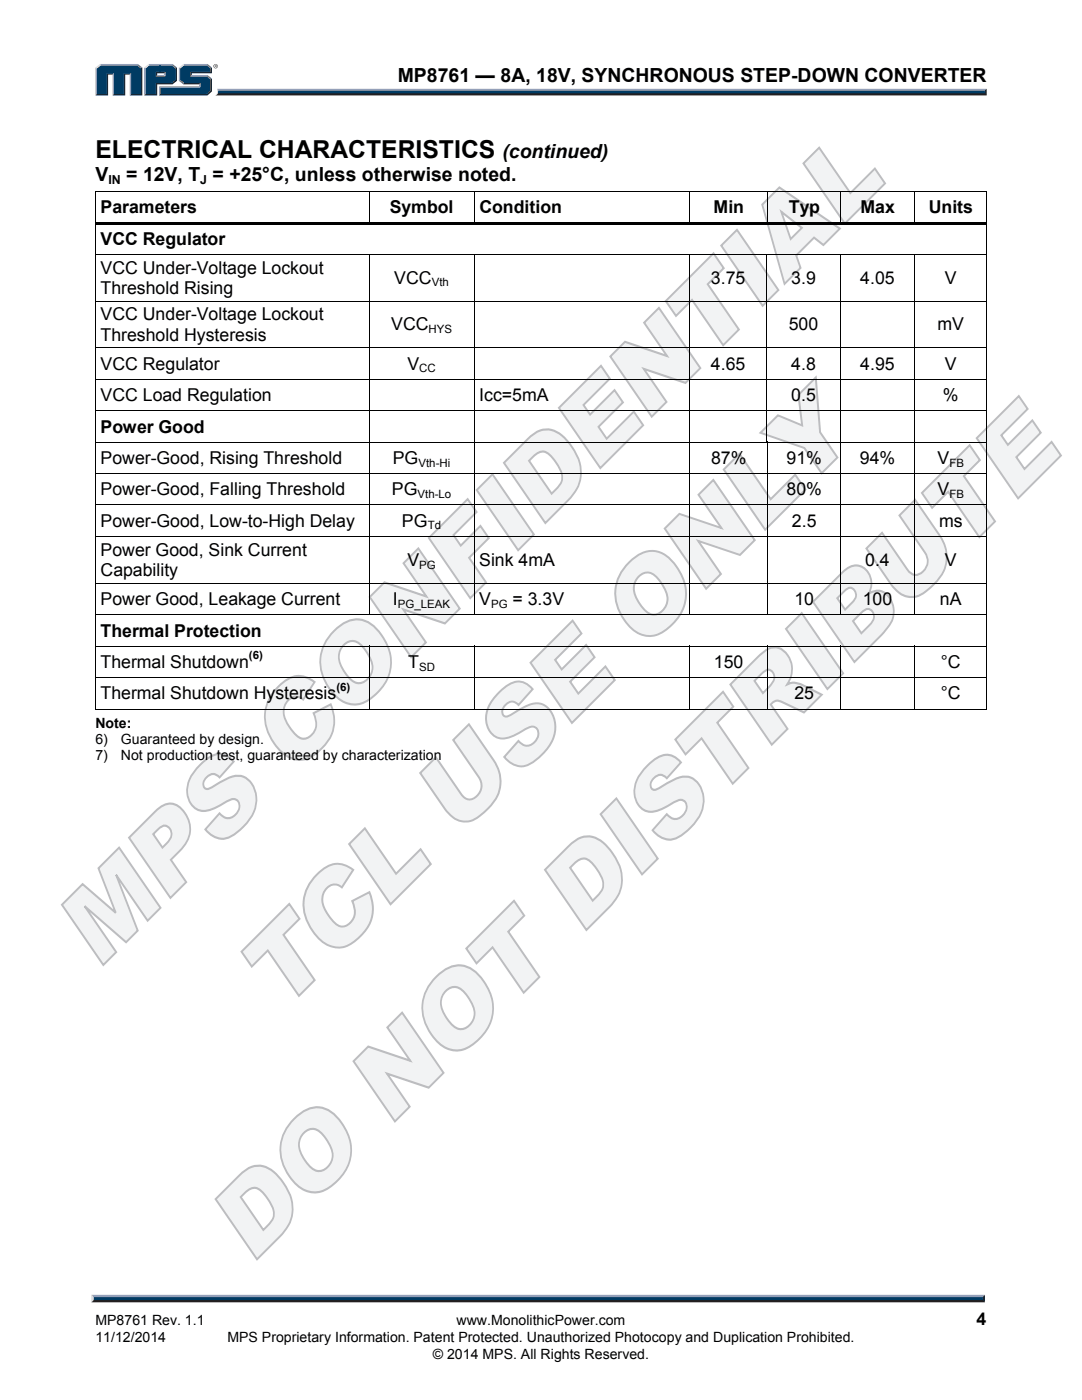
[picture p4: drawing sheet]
<svg xmlns="http://www.w3.org/2000/svg" width="216mm" height="279mm" viewBox="0 0 216 279" stroke-linecap="round" stroke-linejoin="round" font-family="sans-serif">
<g fill="none" stroke="#bcbdc0" stroke-width=".39">
<path d="M163.5 29.5l6.2 9 4.9-4.9 2 3-8 8-8.3-12zM143.9 49l3.2-3.1 8.2 12-3.1 3.1zM152.1 40.8l3.4-3.4 12.1 8.2-3.3 3.3-1.9-1.5-3.5 3.6 .8 2.5-3.2 3.2zM155.9 42.3l4.1 3.2-2.2 2.2zM121.8 71.1l2.9-2.9 8.4 2.8-4.6-6.6 3-3 8.2 12.1-2.9 2.9-8.3-2.8 4.5 6.6-3 3zM132.8 60.1l9.6-9.5 2 2.9-3.2 3.2 6.2 9.1-3.1 3.1-6.2-9.1-3.2 3.2zM95.1 97.8l3.2-3.1 8.2 12-3.1 3.1zM100.6 92.4l4.6-4.7a4.7 4.7 0 0 1 5.7-1.6 10.6 10.6 0 0 1 5 8.1 7.4 7.4 0 0 1-2.4 5.5l-4.7 4.7zM106.3 91.2a2.21 2.21 0 0 1 3-.8 8.1 8.1 0 0 1 2.9 5l-.1 .7-.3 .6-1.7 1.8-4.5-6.5zM111.5 81.4l8.4-8.4 1.8 2.6-5.3 5.2 1.3 1.9 4.9-4.8 1.7 2.4-4.9 4.9 1.7 2.4 5.4-5.5 1.8 2.8-8.5 8.5zM73.8 119.1l2.9-2.9 8.4 2.9-4.6-6.7 3-3 8.2 12.1-2.9 2.9-8.3-2.8 4.5 6.6-3 3zM85.6 107.4l7.7-7.8 1.8 2.6-4.6 4.6 1.4 2.1 4-3.9 1.6 2.4-3.9 3.9 3.4 4.9-3.2 3.2z"/>
<path d="M55.6 137a5.1 5.1 0 0 1 5.4-1.9l1.8 1-2.3 3.5a2.18 2.18 0 0 0-3.5 .9 4.4 4.4 0 0 0 .8 4.7l.9 1.1a2.16 2.16 0 0 0 3.8 0 3.6 3.6 0 0 0 .1-4l3.4-1.7a7.5 7.5 0 0 1-2.3 9.2 5.2 5.2 0 0 1-8.1-.3 9 9 0 0 1-2.2-9.2l1.1-2zM66.7 125.9a6.1 6.1 0 0 1 5.6-2.2 8.6 8.6 0 0 1 5.1 5.4 8.4 8.4 0 0 1-3 10 5.2 5.2 0 0 1-7.9-.6 8.8 8.8 0 0 1-1.4-10.7zM68.6 128.7a2.28 2.28 0 0 1 3.6 .2 6.9 6.9 0 0 1 2.1 4.8 2.79 2.79 0 0 1-3.5 2.5 7.2 7.2 0 0 1-3.2-5.1 3.3 3.3 0 0 1 1-2.4zM40 152.6a5.1 5.1 0 0 1 4.6-2 4.4 4.4 0 0 1 2 1.4l-2.8 3.1a1.87 1.87 0 0 0-1.9-.5 1.87 1.87 0 0 0-1.3 1.6 .89 .89 0 0 0 .2 1 .89 .89 0 0 0 1.1 .1l.8-.4a9.1 9.1 0 0 1 5.1-2.1 4.6 4.6 0 0 1 3.3 5.3 9.4 9.4 0 0 1-6.4 7.3 4.4 4.4 0 0 1-3.7-1.9l2.8-3.2a2.07 2.07 0 0 0 2 1 2.07 2.07 0 0 0 1.7-1.4 1.46 1.46 0 0 0 .2-1.6 1.46 1.46 0 0 0-1.4-.8l-.7 .3a11.5 11.5 0 0 1-5 2 3.9 3.9 0 0 1-3.2-4.6 7.7 7.7 0 0 1 2.6-4.6zM30.6 166.5l.9-.9a1.41 1.41 0 0 1 2.4-.2 2.2 2.2 0 0 1-.7 3l-.8 .8zM31 162a3.5 3.5 0 0 1 4.6-1.1 5.6 5.6 0 0 1 .2 9l-1.7 1.7 3.1 4.4-3.2 3.2-8.3-12zM12.4 180.6l4.1-4.2 6.6 5.8-3.5-8.9 4.2-4.1 8.2 12-2.5 2.5-6.3-9.1 4.3 11.1-2.3 2.3-8.3-7.1 6.3 9.1-2.6 2.6z"/>
</g>
<path d="M48.2 189.9l9.5-9.5 2.1 3-3.2 3.2 6.2 9-3.1 3.1-6.3-9-3.2 3.2z" fill="#f2f3f4"/>
<path d="M48.2 189.9l9.5-9.5 2.1 3-3.2 3.2 6.2 9-3.1 3.1-6.3-9-3.2 3.2z" fill="none" stroke="#bcbdc0" stroke-width=".39"/>
<path d="M63.3 174.5a5.1 5.1 0 0 1 5.4-1.9l1.8 1-2.3 3.5a2.18 2.18 0 0 0-3.5 .9 4.4 4.4 0 0 0 .8 4.6l.9 1.2a2.16 2.16 0 0 0 3.8 0 3.6 3.6 0 0 0 .1-4l3.4-1.7a7.5 7.5 0 0 1-2.3 9.2 5.2 5.2 0 0 1-8.1-.3 9 9 0 0 1-2.2-9.2l1.1-2z" fill="#f2f3f4"/>
<path d="M63.3 174.5a5.1 5.1 0 0 1 5.4-1.9l1.8 1-2.3 3.5a2.18 2.18 0 0 0-3.5 .9 4.4 4.4 0 0 0 .8 4.6l.9 1.2a2.16 2.16 0 0 0 3.8 0 3.6 3.6 0 0 0 .1-4l3.4-1.7a7.5 7.5 0 0 1-2.3 9.2 5.2 5.2 0 0 1-8.1-.3 9 9 0 0 1-2.2-9.2l1.1-2z" fill="none" stroke="#bcbdc0" stroke-width=".39"/>
<path d="M72.8 165.3l6.2 9.1 4.9-4.9 2.1 2.9-8.1 8.1-8.2-12.1z" fill="#f2f3f4"/>
<path d="M72.8 165.3l6.2 9.1 4.9-4.9 2.1 2.9-8.1 8.1-8.2-12.1z" fill="none" stroke="#bcbdc0" stroke-width=".39"/>
<path d="M87 151.1l5 7.4a1.93 1.93 0 0 0 1.7 1.1 1.93 1.93 0 0 0 1.8-1.1 2.78 2.78 0 0 0 0-3.5l-5.1-7.3 3.2-3.1 4.9 7.1a7.2 7.2 0 0 1-1.4 10 5.9 5.9 0 0 1-4.6 2.2 5.1 5.1 0 0 1-3.7-2.5l-5-7.1z" fill="#f2f3f4"/>
<path d="M87 151.1l5 7.4a1.93 1.93 0 0 0 1.7 1.1 1.93 1.93 0 0 0 1.8-1.1 2.78 2.78 0 0 0 0-3.5l-5.1-7.3 3.2-3.1 4.9 7.1a7.2 7.2 0 0 1-1.4 10 5.9 5.9 0 0 1-4.6 2.2 5.1 5.1 0 0 1-3.7-2.5l-5-7.1z" fill="none" stroke="#bcbdc0" stroke-width=".39"/>
<path d="M99.6 138.1a5.1 5.1 0 0 1 4.7-2 4.4 4.4 0 0 1 2 1.4l-2.8 3.2a1.87 1.87 0 0 0-2-.5 1.87 1.87 0 0 0-1.3 1.6 .89 .89 0 0 0 .3 1 .89 .89 0 0 0 1 .1l.9-.5a9.1 9.1 0 0 1 5-2 4.6 4.6 0 0 1 3.4 5.2 9.4 9.4 0 0 1-6.5 7.3 4.4 4.4 0 0 1-3.7-1.8l2.8-3.2a2.07 2.07 0 0 0 2 .9 2.07 2.07 0 0 0 1.8-1.4 1.46 1.46 0 0 0 .2-1.6 1.46 1.46 0 0 0-1.4-.8l-.8 .3a11.5 11.5 0 0 1-5 2.1 3.9 3.9 0 0 1-3.2-4.7 7.7 7.7 0 0 1 2.6-4.6z" fill="#f2f3f4"/>
<path d="M99.6 138.1a5.1 5.1 0 0 1 4.7-2 4.4 4.4 0 0 1 2 1.4l-2.8 3.2a1.87 1.87 0 0 0-2-.5 1.87 1.87 0 0 0-1.3 1.6 .89 .89 0 0 0 .3 1 .89 .89 0 0 0 1 .1l.9-.5a9.1 9.1 0 0 1 5-2 4.6 4.6 0 0 1 3.4 5.2 9.4 9.4 0 0 1-6.5 7.3 4.4 4.4 0 0 1-3.7-1.8l2.8-3.2a2.07 2.07 0 0 0 2 .9 2.07 2.07 0 0 0 1.8-1.4 1.46 1.46 0 0 0 .2-1.6 1.46 1.46 0 0 0-1.4-.8l-.8 .3a11.5 11.5 0 0 1-5 2.1 3.9 3.9 0 0 1-3.2-4.7 7.7 7.7 0 0 1 2.6-4.6z" fill="none" stroke="#bcbdc0" stroke-width=".39"/>
<path d="M105.9 132.3l8.4-8.4 1.7 2.5-5.2 5.3 1.3 1.9 4.9-4.9 1.6 2.5-4.8 4.8 1.6 2.4 5.4-5.4 1.9 2.7-8.6 8.6z" fill="#f2f3f4"/>
<path d="M105.9 132.3l8.4-8.4 1.7 2.5-5.2 5.3 1.3 1.9 4.9-4.9 1.6 2.5-4.8 4.8 1.6 2.4 5.4-5.4 1.9 2.7-8.6 8.6z" fill="none" stroke="#bcbdc0" stroke-width=".39"/>
<path d="M127.4 115.1a3.8 3.8 0 0 0-.1 4.9 4.3 4.3 0 0 0 3.2 2.7 3.3 3.3 0 0 0 2.1-5.2 5.5 5.5 0 0 0-3-3.2 2.26 2.26 0 0 0-2.2 .8zM125.5 112.3a6.1 6.1 0 0 1 5.6-2.2 8.6 8.6 0 0 1 5.2 5.4 8.4 8.4 0 0 1-3.1 9.9 5.2 5.2 0 0 1-7.8-.6 8.8 8.8 0 0 1-1.4-10.6z" fill="#f2f3f4"/>
<path d="M125.5 112.3a6.1 6.1 0 0 1 5.6-2.2 8.6 8.6 0 0 1 5.2 5.4 8.4 8.4 0 0 1-3.1 9.9 5.2 5.2 0 0 1-7.8-.6 8.8 8.8 0 0 1-1.4-10.6zM127.4 115.1a2.28 2.28 0 0 1 3.7 .1 6.9 6.9 0 0 1 2.1 4.9 2.79 2.79 0 0 1-3.5 2.4 7.2 7.2 0 0 1-3.2-5.1 3.3 3.3 0 0 1 .9-2.3z" fill="none" stroke="#bcbdc0" stroke-width=".39"/>
<path d="M132.6 105.5l3-2.9 8.4 2.8-4.6-6.7 2.9-2.9 8.3 12-3 3-8.3-2.8 4.5 6.5-2.9 3z" fill="#f2f3f4"/>
<path d="M132.6 105.5l3-2.9 8.4 2.8-4.6-6.7 2.9-2.9 8.3 12-3 3-8.3-2.8 4.5 6.5-2.9 3z" fill="none" stroke="#bcbdc0" stroke-width=".39"/>
<path d="M144.4 93.7l3.2-3.1 6.2 9 4.9-4.9 2 3-8 8z" fill="#f2f3f4"/>
<path d="M144.4 93.7l3.2-3.1 6.2 9 4.9-4.9 2 3-8 8z" fill="none" stroke="#bcbdc0" stroke-width=".39"/>
<path d="M151.7 86.4l3.5-3.5 4.9 2-.8-6.1 3.5-3.5 .8 11 3.5 5-3.1 3.1-3.5-5z" fill="#f2f3f4"/>
<g fill="none" stroke="#bcbdc0" stroke-width=".39">
<path d="M203.3 79l1.8 2.6-5.3 5.3 1.3 1.9 4.9-4.9 1.7 2.5-4.9 4.8 1.6 2.4 5.4-5.4 1.9 2.7-8.5 8.6-8.3-12.1zM151.7 86.4l3.5-3.5 4.9 2-.8-6.1 3.5-3.5 .8 11 3.5 5-3.1 3.1-3.5-5zM184 98.4l9.5-9.5 2 2.9-3.2 3.2 6.2 9.1-3.1 3.1-6.2-9.1-3.2 3.2zM167.1 119.4l1.7-1.7a1.27 1.27 0 0 1 1.6 0 1.27 1.27 0 0 1 .3 1.6 7.2 7.2 0 0 1-2.1 2.4zM179.5 102.9l3.1-3.2 4.9 7.2a7.2 7.2 0 0 1-1.4 10 5.9 5.9 0 0 1-4.6 2.2 5.1 5.1 0 0 1-3.7-2.5l-4.9-7.1 3.1-3.2 5 7.4a1.93 1.93 0 0 0 1.8 1 1.93 1.93 0 0 0 1.7-1 2.78 2.78 0 0 0 0-3.5zM150.5 135.9a7.5 7.5 0 0 1 2.5-2.2 1.44 1.44 0 0 1 1.4 .8 1.44 1.44 0 0 1-.1 1.5l-.8 1-1.3 1.3zM151 131.4a6 6 0 0 1 3.6-2.2 4.1 4.1 0 0 1 3.4 4.1 5.3 5.3 0 0 1-1 3.3 3 3 0 0 1 3.1 .1l3.9 1.9-3.6 3.6-4.2-2a1.65 1.65 0 0 0-2.4 .4l3.3 4.9-3.1 3.1-8.3-12zM156.8 125.5l3.2-3.1 8.2 12-3.1 3.1zM162.2 120.1l5.9-5.9a3.3 3.3 0 0 1 4.1-1 3.9 3.9 0 0 1 1.1 5.3 2.94 2.94 0 0 1 4.6 1.6 5.1 5.1 0 0 1-1.4 5.9l-6 6.1zM170.2 123.9l2-1.9a1.34 1.34 0 0 1 1.7-.1 1.34 1.34 0 0 1 .4 1.7l-.5 .9-1.9 1.9zM129.2 152.8a5.1 5.1 0 0 1 4.6-2.1 4.4 4.4 0 0 1 2.1 1.5l-2.8 3.1a1.87 1.87 0 0 0-2-.5 1.87 1.87 0 0 0-1.3 1.6 .89 .89 0 0 0 .3 1 .89 .89 0 0 0 1 .1l.9-.5a9.1 9.1 0 0 1 5-2 4.6 4.6 0 0 1 3.4 5.2 9.4 9.4 0 0 1-6.5 7.4 4.4 4.4 0 0 1-3.7-1.9l2.8-3.2a2.07 2.07 0 0 0 2 .9 2.07 2.07 0 0 0 1.8-1.3 1.46 1.46 0 0 0 .2-1.6 1.46 1.46 0 0 0-1.4-.8l-.8 .2a11.5 11.5 0 0 1-5 2.1 3.9 3.9 0 0 1-3.2-4.7 7.7 7.7 0 0 1 2.6-4.5zM134.8 147.6l9.5-9.5 2 2.9-3.2 3.2 6.2 9.1-3.1 3.1-6.2-9-3.2 3.2z"/>
<path d="M108.7 173.6l4.7-4.7a4.7 4.7 0 0 1 5.7-1.6 10.6 10.6 0 0 1 5 8.2 7.4 7.4 0 0 1-2.4 5.4l-4.7 4.7zM113.8 173.2a4.9 4.9 0 0 1 2.5-1.9 2.87 2.87 0 0 1 2.4 1.6 5.9 5.9 0 0 1 1.6 4.1l-.6 1.2-1.4 1.5zM119.8 162.5l3.2-3.2 8.2 12.1-3.1 3.1zM87 195a6.1 6.1 0 0 1 5.6-2.2 8.6 8.6 0 0 1 5.2 5.4 8.4 8.4 0 0 1-3.1 9.9 5.2 5.2 0 0 1-7.8-.6 8.8 8.8 0 0 1-1.4-10.6zM88.9 197.8a2.28 2.28 0 0 1 3.7 .1 6.9 6.9 0 0 1 2.1 4.9 2.79 2.79 0 0 1-3.5 2.4 7.2 7.2 0 0 1-3.2-5.1 3.3 3.3 0 0 1 .9-2.3zM93 189.3l9.6-9.5 2 2.9-3.2 3.2 6.2 9.1-3.1 3.1-6.2-9-3.2 3.2zM70.5 211.8l3-2.9 8.4 2.8-4.6-6.7 2.9-2.9 8.3 12-3 3-8.3-2.8 4.6 6.6-3 2.9zM43 239.3l4.7-4.6a4.7 4.7 0 0 1 5.7-1.6 10.6 10.6 0 0 1 5 8.1 7.4 7.4 0 0 1-2.5 5.5l-4.6 4.6zM48 238.9a4.9 4.9 0 0 1 2.6-1.8 2.87 2.87 0 0 1 2.3 1.5 5.9 5.9 0 0 1 1.7 4.1l-.6 1.3-1.5 1.5zM58.7 223.3a6.1 6.1 0 0 1 5.6-2.2 8.6 8.6 0 0 1 5.2 5.4 8.4 8.4 0 0 1-3.1 10 5.2 5.2 0 0 1-7.8-.7 8.8 8.8 0 0 1-1.4-10.6zM60.6 226.1a2.28 2.28 0 0 1 3.6 .2 6.9 6.9 0 0 1 2.1 4.8 2.79 2.79 0 0 1-3.4 2.5 7.2 7.2 0 0 1-3.2-5.2 3.3 3.3 0 0 1 .9-2.3z"/>
</g>
<path d="M18.7 259.2h177.4l.4 .7h-178.3z" fill="#231f20"/>
<path d="M18.3 258.4h178.2l-.4 .8h-177.4z" fill="#94a0b9"/>
<path d="M196.5 258.4v1.5l-.4-.4v-.6z" fill="#001339"/>
<path d="M18.7 258.9h177.4v.6h-177.4z" fill="#003b63"/>
<path d="M18.2 258.4l.5 .5v.5l-.5 .5z" fill="#dcddde"/>
<path d="M43.3 17.7h153.6l-.4 .7h-153z" fill="#94a0b9"/>
<path d="M43.5 18.4h153l.4 .6h-154l.4-.2z" fill="#231f20"/>
<path d="M196.5 18.1l.4-.4v1.3l-.4-.4z" fill="#001339"/>
<path d="M43.5 18.1h153v.5h-153.1z" fill="#003b63"/>
<path d="M43.3 17.7l.2 .5a.79 .79 0 0 1-.6 .8h.1a1.24 1.24 0 0 0 .3-1.3z" fill="#dcddde"/>
<path d="M31.1 15.2l.3-.2h1.3l.3 .2z" fill="#94a0b9"/>
<g fill="#003b63">
<path d="M19.3 13.6l.8-.6h7.2l.8 .6v5.2h-1.9v-4.2h-1.5v4.2h-2v-4.2h-1.4v4.2h-2z"/>
<path d="M29 13.6l.8-.6h2.2v1.4h-.9v.8h1.9v-.8h-1.3v-1.4h2.5l.9 .6v2.3l-.9 .7h-3.1v2.2h-2.1z"/>
<path d="M32 17.5h8v-.9h-3.3l-.8-.7v-2.3l.8-.6h4.5l.8 .6v.8h-4v.8h3.2l.8 .7v2.2l-.8 .7h-9.2z"/>
</g>
<path d="M36.6 12.9h4.8" fill="none" stroke="#94a0b9" stroke-width=".27"/>
<path d="M35.7 13.5l.9-.7 .2 .2-.8 .6z" fill="#dcddde"/>
<path d="M35.8 13.5v2.6" fill="none" stroke="#94a0b9" stroke-width=".27"/>
<path d="M35.7 16.1l.3-.2 .8 .7-.2 .2z" fill="#547194"/>
<path d="M36.6 16.7h3.4" fill="none" stroke="#001339" stroke-width=".27"/>
<g fill="#94a0b9">
<path d="M31.7 17.2h8v-.4l.3-.2v.9h-8z"/>
<path d="M31.7 17.2l.3 .3v1.3l-.3 .2z"/>
</g>
<path d="M38 14.4h4v-.8l.3-.1v1.1h-4v.4l-.3 .2z" fill="#001339"/>
<path d="M38 15.1h3.4" fill="none" stroke="#94a0b9" stroke-width=".27"/>
<path d="M41.4 15l.9 .7-.3 .2-.8-.7z" fill="#547194"/>
<g fill="#001339">
<path d="M31.7 19l.3-.2h9.2l.8-.7v-2.2l.3-.2v2.5l-.9 .8z"/>
<path d="M31.1 16.6h3.1l.9-.7v-2.3l.2-.1v2.6l-.9 .7h-3v2.2h-2.6l.2-.2h2.1z"/>
</g>
<path d="M34.4 12.8l.9 .7-.2 .1-.9-.6z" fill="#547194"/>
<path d="M29.7 12.9h4.7" fill="none" stroke="#94a0b9" stroke-width=".27"/>
<path d="M28.8 13.5l.9-.7 .1 .2-.8 .6z" fill="#dcddde"/>
<path d="M28.9 13.5v5.5" fill="none" stroke="#94a0b9" stroke-width=".27"/>
<path d="M32.7 14.6l.3-.2v.8l-.3-.2z" fill="#94a0b9"/>
<g fill="#001339">
<path d="M31.1 14.4h1.9l-.3 .2h-1.3v.4l-.3 .2z"/>
<path d="M28.1 13.6l.3-.1v5.5h-2.5l.3-.2h1.9z"/>
</g>
<path d="M27.5 12.8l.9 .7-.3 .1-.8-.6z" fill="#547194"/>
<path d="M19.9 12.9h7.6" fill="none" stroke="#94a0b9" stroke-width=".27"/>
<path d="M19 13.5l.9-.7 .2 .2-.8 .6z" fill="#dcddde"/>
<path d="M19.2 13.5v5.5" fill="none" stroke="#94a0b9" stroke-width=".27"/>
<path d="M21.3 14.6h1.4l-.2 .3h-.9v4.1h-2.6l.3-.2h2z" fill="#001339"/>
<path d="M22.6 14.6v4.4" fill="none" stroke="#94a0b9" stroke-width=".27"/>
<path d="M24.7 14.6h1.5l-.3 .3h-.9v4.1h-2.5l.2-.2h2z" fill="#001339"/>
<path d="M26 14.6v4.4" fill="none" stroke="#94a0b9" stroke-width=".27"/>
<path d="M41.4 12.8l.9 .7-.3 .1-.8-.6z" fill="#547194"/>
<path d="M42.6 13.2a.45 .45 0 0 1 .9 0 .45 .45 0 0 1-.9 0zM42.7 13.2a.37 .37 0 0 0 .7 0 .37 .37 0 0 0-.7 0zM42.9 13h.3v.5l-.2-.3-.1 .3zM42.9 13v.2h.2z" fill="#231f20"/>
<g fill="#000">
<path d="M19 38.1h.1v.7h-.1zM73.6 38.1h.1v.7h-.1zM94.5 38.1h.2v.7h-.2zM137.5 38.1h.1v.7h-.1zM153.1 38.1h.2v.7h-.2zM167.6 38.1h.2v.7h-.2zM182.4 38.1h.2v.7h-.2zM196.8 38.1h.2v.7h-.2zM196.8 38.1h.2v.2h-.2zM19 44.4h.1v.7h-.1zM19 50.7h.1v.7h-.1zM19.1 44.4h177.7v.5h-177.7z"/>
<path d="M73.6 50.7h.1v.7h-.1zM94.5 50.7h.2v.7h-.2zM137.5 50.7h.1v.7h-.1zM152.9 50.7h.2v.7h-.2zM167.6 50.7h.2v.7h-.2zM182.4 50.7h.2v.7h-.2zM196.8 44.4h.2v.7h-.2zM196.8 50.7h.2v.7h-.2zM19 60h.1v.7h-.1zM19 69.3h.1v.7h-.1zM19 75.6h.1v.7h-.1zM73.6 60h.1v.7h-.1z"/>
<path d="M73.6 69.3h.1v.7h-.1zM73.6 75.6h.1v.7h-.1zM94.5 60h.2v.7h-.2zM94.5 69.3h.2v.7h-.2zM94.5 75.6h.2v.7h-.2zM137.5 60h.1v.7h-.1zM137.5 69.3h.1v.7h-.1zM137.5 75.6h.1v.7h-.1zM152.9 60h.2v.7h-.2zM152.9 69.3h.2v.7h-.2zM152.9 75.6h.2v.7h-.2zM167.6 60h.2v.7h-.2z"/>
<path d="M167.6 69.3h.2v.7h-.2zM167.6 75.6h.2v.7h-.2zM182.4 60h.2v.7h-.2zM182.4 69.3h.2v.7h-.2zM182.4 75.6h.2v.7h-.2zM196.8 60h.2v.7h-.2zM196.8 69.3h.2v.7h-.2zM196.8 75.6h.2v.7h-.2zM19 81.9h.1v.6h-.1zM19 88.1h.1v.7h-.1zM19 94.4h.1v.7h-.1zM73.6 81.9h.1v.6h-.1z"/>
<path d="M73.6 88.1h.1v.7h-.1zM73.6 94.4h.1v.7h-.1zM94.5 81.9h.2v.6h-.2zM94.5 88.1h.2v.7h-.2zM94.5 94.4h.2v.7h-.2zM137.5 81.9h.1v.6h-.1zM137.5 88.1h.1v.7h-.1zM137.5 94.4h.1v.7h-.1zM152.9 81.9h.2v.6h-.2zM153.1 88.1h.2v.7h-.2zM153.1 94.4h.2v.7h-.2zM167.6 81.9h.2v.6h-.2z"/>
<path d="M167.6 88.1h.2v.7h-.2zM167.6 94.4h.2v.7h-.2zM182.4 81.9h.2v.6h-.2zM182.4 88.1h.2v.7h-.2zM182.4 94.4h.2v.7h-.2zM196.8 81.9h.2v.6h-.2zM196.8 88.1h.2v.7h-.2zM196.8 94.4h.2v.7h-.2zM19 100.7h.1v.7h-.1zM19 107h.1v.7h-.1zM19 116.3h.1v.7h-.1zM73.6 100.7h.1v.7h-.1z"/>
<path d="M73.6 107h.1v.7h-.1zM73.6 116.3h.1v.7h-.1zM94.5 100.7h.2v.7h-.2zM94.5 107h.2v.7h-.2zM94.5 116.3h.2v.7h-.2zM137.5 100.7h.1v.7h-.1zM137.5 107h.1v.7h-.1zM137.5 116.3h.1v.7h-.1zM153.1 100.7h.2v.7h-.2zM153.1 107h.2v.7h-.2zM153.1 116.3h.2v.7h-.2zM167.6 100.7h.2v.7h-.2z"/>
<path d="M167.6 107h.2v.7h-.2zM167.6 116.3h.2v.7h-.2zM182.4 100.7h.2v.7h-.2zM182.4 107h.2v.7h-.2zM182.4 116.3h.2v.7h-.2zM196.8 100.7h.2v.7h-.2zM196.8 107h.2v.7h-.2zM196.8 116.3h.2v.7h-.2zM19 122.6h.1v.7h-.1zM19 128.8h.1v.7h-.1zM19 135.1h.1v.7h-.1zM73.6 128.8h.1v.7h-.1z"/>
<path d="M73.6 135.1h.1v.7h-.1zM94.5 128.8h.2v.7h-.2zM94.5 135.1h.2v.7h-.2zM137.5 128.8h.1v.7h-.1zM137.5 135.1h.1v.7h-.1zM153.1 128.8h.2v.7h-.2zM153.1 135.1h.2v.7h-.2zM167.6 128.8h.2v.7h-.2zM167.6 135.1h.2v.7h-.2zM182.4 128.8h.2v.7h-.2zM182.4 135.1h.2v.7h-.2zM196.8 122.6h.2v.7h-.2z"/>
<path d="M196.8 128.8h.2v.7h-.2zM196.8 135.1h.2v.7h-.2zM196.8 141.4h.2v.2h-.2z"/>
</g>
<g fill="none" stroke="#000" stroke-width=".2">
<path d="M19 38.2h54.6M19 38.8v5.6M73.7 38.8v5.6M73.7 38.2h20.8M94.6 38.8v5.6M94.7 38.2h42.8M137.6 38.8v5.6M137.6 38.2h15.5M153.2 38.8v5.6M153.3 38.2h14.3M167.7 38.8v5.6M167.8 38.2h14.6"/>
<path d="M182.5 38.8v5.6M182.6 38.2h14.2M196.9 38.8v5.6M19 45.1v5.6M19 51.4v8.6M19.1 50.8h54.5M73.7 51.4v8.6M73.7 50.8h20.8M94.6 51.4v8.6M94.7 50.8h42.8M137.6 51.4v8.6M137.6 50.8h15.3"/>
<path d="M153 51.4v8.6M153.1 50.8h14.5M167.7 51.4v8.6M167.8 50.8h14.6M182.5 51.4v8.6M182.6 50.8h14.2M196.9 45.1v5.6M196.9 51.4v8.6M19 60.7v8.6M19 70v5.6M19 76.3v5.6M19.1 60.1h54.5"/>
<path d="M19.1 69.4h54.5M19.1 75.7h54.5M73.7 60.7v8.6M73.7 70v5.6M73.7 76.3v5.6M73.7 60.1h20.8M73.7 69.4h20.8M73.7 75.7h20.8M94.6 60.7v8.6M94.6 70v5.6M94.6 76.3v5.6M94.7 60.1h42.8"/>
<path d="M94.7 69.4h42.8M94.7 75.7h42.8M137.6 60.7v8.6M137.6 70v5.6M137.6 76.3v5.6M137.6 60.1h15.3M137.6 69.4h15.3M137.6 75.7h15.3M153 60.7v8.6M153 70v5.6M153 76.3v5.6M153.1 60.1h14.5"/>
<path d="M153.1 69.4h14.5M153.1 75.7h14.5M167.7 60.7v8.6M167.7 70v5.6M167.7 76.3v5.6M167.8 60.1h14.6M167.8 69.4h14.6M167.8 75.7h14.6M182.5 60.7v8.6M182.5 70v5.6M182.5 76.3v5.6M182.6 60.1h14.2"/>
<path d="M182.6 69.4h14.2M182.6 75.7h14.2M196.9 60.7v8.6M196.9 70v5.6M196.9 76.3v5.6M19 82.5v5.6M19 88.8v5.6M19 95.1v5.6M19.1 81.9h54.5M19.1 88.2h54.5M19.1 94.5h54.5M73.7 82.5v5.6"/>
<path d="M73.7 88.8v5.6M73.7 95.1v5.6M73.7 81.9h20.8M73.7 88.2h20.8M73.7 94.5h20.8M94.6 82.5v5.6M94.6 88.8v5.6M94.6 95.1v5.6M94.7 81.9h42.8M94.7 88.2h42.8M94.7 94.5h42.8M137.6 82.5v5.6"/>
<path d="M137.6 88.8v5.6M137.6 95.1v5.6M137.6 81.9h15.3M137.6 88.2h15.5M137.6 94.5h15.5M153 82.5v5.6M153.1 81.9h14.5M153.2 88.8v5.6M153.2 95.1v5.6M153.3 88.2h14.3M153.3 94.5h14.3M167.7 82.5v5.6"/>
<path d="M167.7 88.8v5.6M167.7 95.1v5.6M167.8 81.9h14.6M167.8 88.2h14.6M167.8 94.5h14.6M182.5 82.5v5.6M182.5 88.8v5.6M182.5 95.1v5.6M182.6 81.9h14.2M182.6 88.2h14.2M182.6 94.5h14.2M196.9 82.5v5.6"/>
<path d="M196.9 88.8v5.6M196.9 95.1v5.6M19 101.4v5.6M19 107.7v8.6M19 117v5.6M19.1 100.8h54.5M19.1 107.1h54.5M19.1 116.4h54.5M73.7 101.4v5.6M73.7 107.7v8.6M73.7 117v5.6M73.7 100.8h20.8"/>
<path d="M73.7 107.1h20.8M73.7 116.4h20.8M94.6 101.4v5.6M94.6 107.7v8.6M94.6 117v5.6M94.7 100.8h42.8M94.7 107.1h42.8M94.7 116.4h42.8M137.6 101.4v5.6M137.6 107.7v8.6M137.6 117v5.6M137.6 100.8h15.5"/>
<path d="M137.6 107.1h15.5M137.6 116.4h15.5M153.2 101.4v5.6M153.2 107.7v8.6M153.2 117v5.6M153.3 100.8h14.3M153.3 107.1h14.3M153.3 116.4h14.3M167.7 101.4v5.6M167.7 107.7v8.6M167.7 117v5.6M167.8 100.8h14.6"/>
<path d="M167.8 107.1h14.6M167.8 116.4h14.6M182.5 101.4v5.6M182.5 107.7v8.6M182.5 117v5.6M182.6 100.8h14.2M182.6 107.1h14.2M182.6 116.4h14.2M196.9 101.4v5.6M196.9 107.7v8.6M196.9 117v5.6M19 123.3v5.5"/>
<path d="M19 129.5v5.6M19 135.8v5.8M19.1 122.7h177.7M19.1 128.9h54.5M19.1 135.2h54.5M73.7 129.5v5.6M73.7 135.8v5.8M73.7 128.9h20.8M73.7 135.2h20.8M94.6 129.5v5.6M94.6 135.8v5.8M94.7 128.9h42.8"/>
<path d="M94.7 135.2h42.8M137.6 129.5v5.6M137.6 135.8v5.8M137.6 128.9h15.5M137.6 135.2h15.5M153.2 129.5v5.6M153.2 135.8v5.8M153.3 128.9h14.3M153.3 135.2h14.3M167.7 129.5v5.6M167.7 135.8v5.8M167.8 128.9h14.6"/>
<path d="M167.8 135.2h14.6M182.5 129.5v5.6M182.5 135.8v5.8M182.6 128.9h14.2M182.6 135.2h14.2M196.9 123.3v5.5M196.9 129.5v5.6M196.9 135.8v5.8M19 141.5h54.6M73.7 141.5h20.8M94.7 141.5h42.8M137.6 141.5h15.5"/>
<path d="M153.3 141.5h14.3M167.8 141.5h14.6M182.6 141.5h14.2"/>
</g>
<g font-size="20.4" fill="#f2f3f4">
<text x="19.6" y="193.6" transform="rotate(-45 19.6 193.6)">MPS CONFIDENTIAL</text>
<text x="50.2" y="252.4" transform="rotate(-45 50.2 252.4)">DO NOT DISTRIBUTE</text>
</g>
<text font-size="4.9" x="19" y="31.5">ELECTRICAL CHARACTERISTICS</text>
<g font-size="3.9">
<text x="79.4" y="16.3">MP8761 — 8A, 18V, SYNCHRONOUS STEP-DOWN CONVERTER</text>
<text x="100.2" y="31.5">(continued)</text>
<text x="19" y="36.2">V</text>
<text x="25.2" y="36.2">= 12V, T = +25°C, unless otherwise noted.</text>
</g>
<g font-size="3.5">
<text x="20.1" y="42.6">Parameters</text>
<text x="77.8" y="42.6">Symbol</text>
<text x="95.7" y="42.6">Condition</text>
<text x="142.4" y="42.6">Min</text>
<text x="157.4" y="42.6">Typ</text>
<text x="171.7" y="42.6">Max</text>
<text x="185.3" y="42.6">Units</text>
<text x="20.1" y="48.9">VCC Regulator</text>
<text x="20.1" y="54.6">VCC Under-Voltage Lockout</text>
<text x="20.1" y="58.7">Threshold Rising</text>
<text x="78.7" y="56.6">VCC</text>
<text x="141.9" y="56.6">3.75</text>
<text x="157.9" y="56.6">3.9</text>
<text x="171.7" y="56.6">4.05</text>
<text x="188.5" y="56.6">V</text>
<text x="20.1" y="63.9">VCC Under-Voltage Lockout</text>
<text x="78.1" y="66">VCC</text>
<text x="157.4" y="66">500</text>
<text x="187.1" y="66">mV</text>
<text x="20.1" y="68">Threshold Hysteresis</text>
<text x="20.1" y="73.7">VCC Regulator</text>
<text x="81.3" y="73.7">V</text>
<text x="141.9" y="73.7">4.65</text>
<text x="157.9" y="73.7">4.8</text>
<text x="171.7" y="73.7">4.95</text>
<text x="188.5" y="73.7">V</text>
<text x="20.1" y="80">VCC Load Regulation</text>
<text x="95.6" y="80">Icc=5mA</text>
<text x="157.9" y="80">0.5</text>
<text x="188.1" y="80">%</text>
<text x="20.1" y="86.3">Power Good</text>
<text x="20.1" y="92.6">Power-Good, Rising Threshold</text>
<text x="78.4" y="92.6">PG</text>
<text x="141.9" y="92.6">87%</text>
<text x="157" y="92.6">91%</text>
<text x="171.6" y="92.6">94%</text>
<text x="187.1" y="92.6">V</text>
<text x="20.1" y="98.9">Power-Good, Falling Threshold</text>
<text x="78.2" y="98.9">PG</text>
<text x="157" y="98.9">80%</text>
<text x="187.1" y="98.9">V</text>
<text x="20.1" y="105.1">Power-Good, Low-to-High Delay</text>
<text x="80.2" y="105.1">PG</text>
<text x="158" y="105.1">2.5</text>
<text x="187.4" y="105.1">ms</text>
<text x="20.1" y="110.9">Power Good, Sink Current</text>
<text x="81.3" y="112.9">V</text>
<text x="95.6" y="112.9">Sink 4mA</text>
<text x="172.6" y="112.9">0.4</text>
<text x="188.5" y="112.9">V</text>
<text x="20.1" y="115">Capability</text>
<text x="20.1" y="120.7">Power Good, Leakage Current</text>
<text x="78.4" y="120.7">I</text>
<text x="95.6" y="120.7">V</text>
<text x="102.3" y="120.7">= 3.3V</text>
<text x="158.5" y="120.7">10</text>
<text x="172.2" y="120.7">100</text>
<text x="187.6" y="120.7">nA</text>
<text x="20.1" y="127">Thermal Protection</text>
<text x="20.1" y="133.3">Thermal Shutdown</text>
<text x="81.5" y="133.3">T</text>
<text x="142.5" y="133.3">150</text>
<text x="187.7" y="133.3">°C</text>
<text x="20.1" y="139.6">Thermal Shutdown Hysteresis</text>
<text x="158.5" y="139.6">25</text>
<text x="187.7" y="139.6">°C</text>
<text x="194.9" y="264.5">4</text>
</g>
<g font-size="2.8">
<text x="19" y="145.2">Note:</text>
<text x="19" y="148.5">6)</text>
<text x="24.1" y="148.5">Guaranteed by design.</text>
<text x="19" y="151.7">7)</text>
<text x="24.1" y="151.7">Not production test, guaranteed by characterization</text>
<text x="19" y="267.9">11/12/2014</text>
<text x="19" y="264.5">MP8761 Rev. 1.1</text>
<text x="45.4" y="267.9">MPS Proprietary Information. Patent Protected. Unauthorized Photocopy and Duplication Prohibited.</text>
<text x="91.1" y="264.5">www.MonolithicPower.com</text>
<text x="86.4" y="271.1">© 2014 MPS. All Rights Reserved.</text>
</g>
<g font-size="2.5">
<text x="21.6" y="36.7">IN</text>
<text x="40" y="36.7">J</text>
</g>
<g font-size="2.3">
<text x="86.1" y="57.2">Vth</text>
<text x="85.5" y="66.5">HYS</text>
<text x="83.7" y="74.3">CC</text>
<text x="83.5" y="93.1">Vth-Hi</text>
<text x="189.4" y="93.1">FB</text>
<text x="83.3" y="99.4">Vth-Lo</text>
<text x="189.4" y="99.4">FB</text>
<text x="85.3" y="105.7">Td</text>
<text x="83.7" y="113.5">PG</text>
<text x="79.4" y="121.3">PG_LEAK</text>
<text x="98" y="121.3">PG</text>
<text x="49.7" y="131.5">(6)</text>
<text x="67.1" y="137.8">(6)</text>
<text x="83.6" y="133.8">SD</text>
</g>
</svg>
